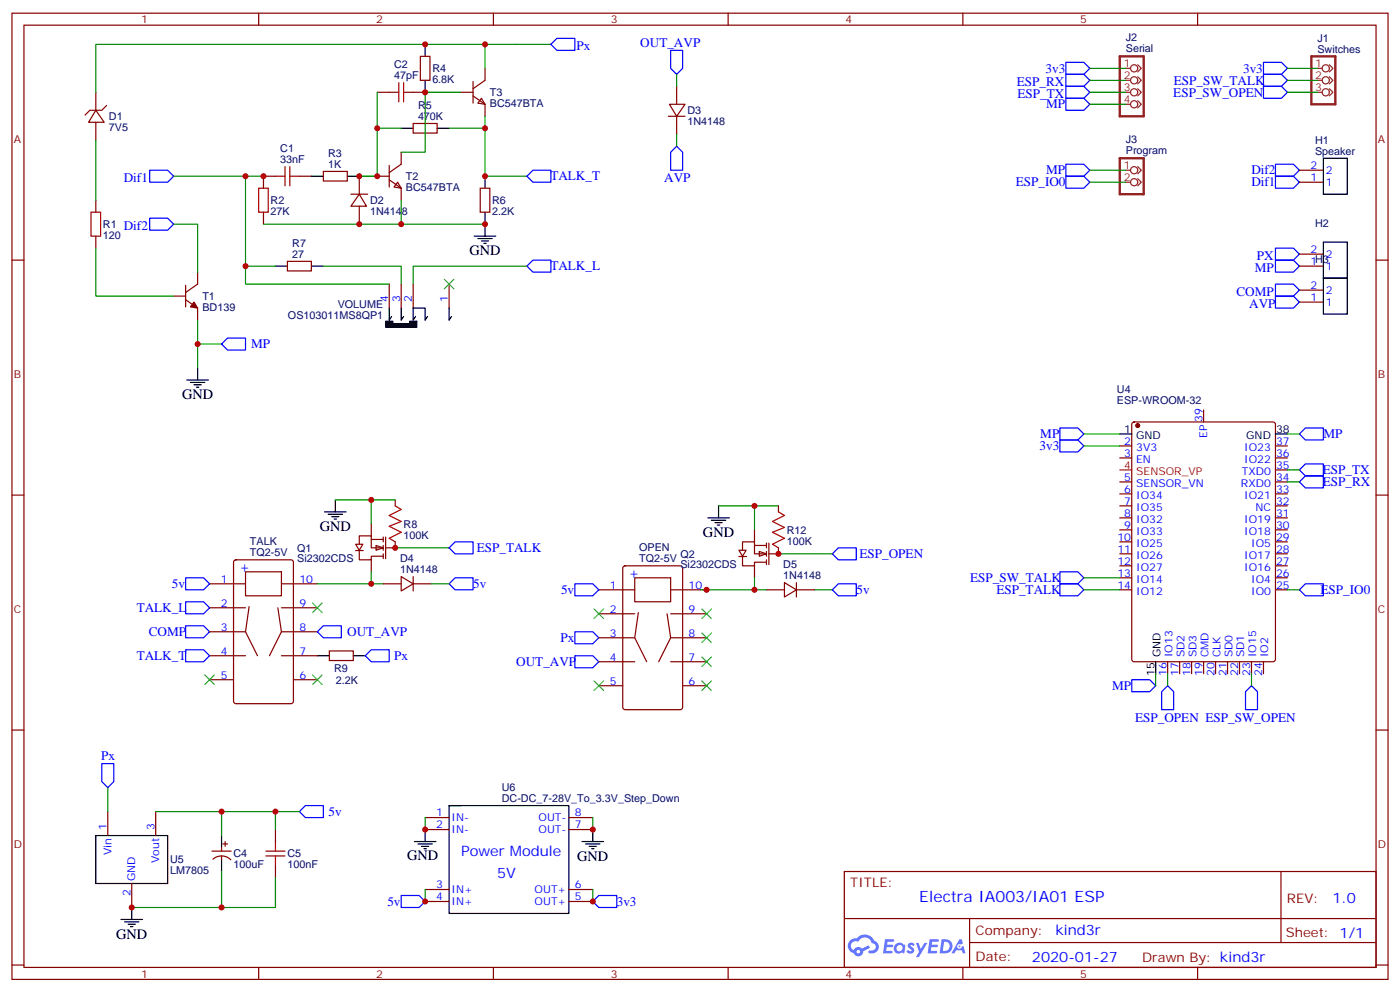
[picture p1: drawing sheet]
<svg xmlns="http://www.w3.org/2000/svg" width="412mm" height="292mm" viewBox="0 0 412 292" stroke-linecap="round" stroke-linejoin="round" font-family="sans-serif">
<g fill="none" stroke="#870000" stroke-width=".35">
<path d="M3.5 3.9h405.4v284.3h-405.4zM7.1 7.4h398.2v277.3h-398.2zM76.2 3.9v3.5M145.3 3.9v3.5M214.5 3.9v3.5M283.6 3.9v3.5M352.8 3.9v3.5M3.5 76.6h3.6M405.3 76.6h3.6M3.5 145.7h3.6M405.3 145.7h3.6M3.5 214.8h3.6"/>
<path d="M405.3 214.8h3.6M248.7 256.5h156.6v28.2h-156.6zM377.3 256.5v20.9M248.7 270.3h156.5M285.6 277.4h119.6M285.6 270.3v14.1M3.5 284h3.6M76.2 284.7v3.5M145.3 284.7v3.5M214.5 284.7v3.5M283.6 284.7v3.5M352.8 284.7v3.5"/>
<path d="M405.3 284h3.6"/>
</g>
<g fill="#5487ff">
<path d="M267.7 277.6a1.22 1.22 0 0 1 1.7 .3l-.4 .6a.47 .47 0 0 0-.3-.4 .47 .47 0 0 0-.5 .2l.1 .2a1.14 1.14 0 0 1 .8 1.8 1.14 1.14 0 0 1-1.9-.1l-.2-.1 .5-.6 .7 .4a.29 .29 0 0 0 .3-.2 .29 .29 0 0 0-.2-.3 1.04 1.04 0 0 1-.6-1.8z"/>
<path d="M260.7 276.4h2.4l.3 .2-.2 .5h-1.8l-.1 .9h1.5l.3 .4-.3 .3h-1.6l-.2 1.1 1.7 .1 .2 .3-.2 .3-2.6 .1z"/>
<path d="M273.8 276.4h2.4l.3 .2-.1 .5h-1.8l-.2 .9h1.6l.3 .4-.4 .3h-1.6l-.1 1.1 1.7 .1 .2 .3-.2 .3h-2.6z"/>
<path d="M282.6 276.4h.7l.3 1.3-.6 .3a.69 .69 0 0 0-1 .2 .69 .69 0 0 0 .4 1 .69 .69 0 0 0 .9-.6l.5-.3 .6 2.2h-.8l-.2-.8h-1.8l-.5 .8h-.8z"/>
<path d="M269.8 277.5h.8l.6 1.8 1.1-1.8h.9l-2.6 4.2h-.8l.9-1.6z"/>
<path d="M277.4 276.4l-.6 4.2h1.3a2.11 2.11 0 0 0 2.5-2.2 2.11 2.11 0 0 0-2.5-2zM278.1 277.1a1.39 1.39 0 0 1 1.7 1.5 1.39 1.39 0 0 1-1.8 1.2h-.3z"/>
<path d="M263.7 278a1.54 1.54 0 0 0-.1 2.2 1.54 1.54 0 0 0 2.2 .1l.6 .3 .3-2.3-.2-.3h-.4a1.49 1.49 0 0 0-2.4 0zM264 279a.94 .94 0 0 1 1.8 0 .94 .94 0 0 1-1.8 0z"/>
<path d="M250.4 276.8a2.18 2.18 0 0 0 1.1 3.7 1.44 1.44 0 0 0 1.6 .9 1.44 1.44 0 0 0 1.2-1.5l2-1-.5-.7-1.9 1a1.47 1.47 0 0 0-2.4 .4 1.39 1.39 0 0 1-.7-1.9 1.39 1.39 0 0 1 2-.5 2.12 2.12 0 0 1 2.2-1.3 2.12 2.12 0 0 1 1.9 1.7 1.14 1.14 0 0 1 1.1 1.4 1.14 1.14 0 0 1-1.7 .7 .43 .43 0 0 0-.5 .4 .43 .43 0 0 0 .4 .5 1.98 1.98 0 0 0 2.5-1.3 1.98 1.98 0 0 0-1.2-2.5 3.1 3.1 0 0 0-5.3-.7l-.9 .1zM252.3 280.1a.55 .55 0 0 1 1.1 0 .55 .55 0 0 1-1.1 0z"/>
<circle cx="282.6" cy="278.5" r=".26"/>
</g>
<g fill="none" stroke="#a10000" stroke-width=".35">
<path d="M114.7 27.2h2.8M117.5 24.3v5.7M118.9 27.2h2.8M118.9 24.3v5.7M76.2 55.4h2.8v7h-2.8zM81.1 51.9h2.9M84 49v5.7M85.4 51.9h2.8M85.4 49v5.7M26.8 62.4h2.8v7.1h-2.8zM116.4 148.9l1.8 1-3.5 1.8 3.5 1.8-3.5 1.4 3.5 1.7-3.5 1.8 1.7 1.1M229.3 150.6l1.8 1.1-3.6 1.8 3.6 1.7-3.6 1.4 3.6 1.8-3.6 1.8 1.8 1"/>
<path d="M78.3 251.9h5.7M78.3 250.5h5.7M81.1 247.6v2.9M81.1 251.9v2.8"/>
</g>
<g fill="none" stroke="#870000" stroke-width=".35">
<path d="M123.8 16.6h2.8v7h-2.8zM28.2 32.5l2.5 3.5h-4.6zM28.2 27.2v5.3M28.2 36v5.3M31.4 31l-1.4 1.5h-3.5l-1.5 1.4M111.1 27.2h3.6M121.7 36.3h7.1v2.9h-7.1zM121.7 27.2h3.5M135.8 27.2h3.5M139.3 28.2l3.6 2.5v3.5M139.3 24v6.3M141.8 28.9l1.1 1.8-2.1-.4z"/>
<path d="M142.9 20.1v3.5l-3.6 2.5M196.8 34.2h5M197.2 30.7h4.6l-2.5 3.5zM199.3 25.4v5.3M199.3 34.2v5.3M28.2 58.9v3.5M81.1 51.9h-3.5v3.5M88.2 51.9h3.5M95.2 50.4h7.1v2.9h-7.1zM103.4 57.2h4.9M105.8 57.2l2.1 3.5h-4.5zM105.8 51.9v5.3"/>
<path d="M111.1 51.9h3.6M114.7 52.9l3.5 2.5v3.5M114.7 48.7v6.3M117.1 53.6l1.1 1.8-2.1-.4zM118.2 44.8v3.5l-3.5 2.5M141.5 55.4h2.8v7h-2.8zM28.2 69.5v3.5M77.6 62.4v3.6M84.7 76.9h7v2.8h-7zM105.8 60.7v5.3M51.2 87.1h3.5M54.7 88.2l3.5 2.5v3.5"/>
<path d="M54.7 84v6.3M58.2 80.1v3.5l-3.5 2.5M114.7 83.6v7.1M118.2 83.6v7.1M121.7 83.6v7.1M132.3 83.6v7.1M329.8 131.2h3.6M329.8 134.8h3.6M333.6 124.4l.5-.2h40.9l.7 .4v69.4l-.5 .7h-41.1l-.7-.4v-69.4zM354.5 120.6v3.6M375.7 131.2h3.5M375.7 134.8h3.5"/>
<path d="M375.7 138.3h3.5M116.4 147.1v1.8M116.4 159.5v1.7M229.3 148.9v1.7M329.8 141.8h3.6M329.8 145.3h3.6M329.8 148.9h3.6M329.8 152.4h3.6M329.8 155.9h3.6M329.8 159.5h3.6M375.7 141.8h3.5M375.7 145.3h3.5"/>
<path d="M375.7 148.9h3.5M375.7 152.4h3.5M375.7 155.9h3.5M375.7 159.5h3.5M61.7 171.8h10.6M61.7 178.9h10.6M69 165l.5-.3h16.2l.7 .5v41.2l-.4 .6-16.5 .1-.7-.5v-41.1zM72.3 168.3h10.6v7h-10.6zM73.4 178.5l-1.1 7.4 3.5 7.1M81.8 178.9l1.1 7-3.5 7.1M82.9 171.8h10.6M82.9 178.9h10.6"/>
<path d="M112.9 171.8h5.3M118.2 169.7l3.5 2.1-3.5 2.1zM121.7 171.8h5.3M121.7 169.7v4.2M176.4 173.6h10.6M183.7 166.7l.4-.2h16.3l.6 .4 .1 41.2-.5 .7h-16.5l-.6-.4-.1-41.2zM187 170h10.6v7.1h-10.6zM197.6 173.6h10.5M225.8 173.6h5.3M229.3 161.2v1.8M231.1 171.4l3.5 2.2-3.5 2.1zM234.6 173.6h5.3"/>
<path d="M234.6 171.4v4.3M329.8 163h3.6M329.8 166.5h3.6M329.8 170h3.6M329.8 173.6h3.6M375.7 163h3.5M375.7 166.5h3.5M375.7 170h3.5M375.7 173.6h3.5M61.7 185.9h10.6M61.7 193h10.6M82.9 185.9h10.6"/>
<path d="M82.9 193h10.6M97 191.6h7.1v2.8h-7.1zM176.4 180.6h10.6M176.4 187.7h10.6M176.4 194.7h10.6M188 180.3l-1 7.4 3.5 7M196.5 180.6l1.1 7.1-3.6 7M197.6 180.6h10.5M197.6 187.7h10.5M197.6 194.7h10.5M344 194.7v3.6M347.5 194.7v3.6"/>
<path d="M351 194.7v3.6M354.5 194.7v3.6M358.1 194.7v3.6M361.6 194.7v3.6M365.1 194.7v3.6M368.7 194.7v3.6M372.2 194.7v3.6M61.7 200h7.1M86.4 200h7.1M176.4 201.8h7M201.1 201.8h7M31.7 238.8v7.1"/>
<path d="M45.9 238.8v7.1M38.8 260v7.1M62.4 250.5h5.7M62.7 252.9a3.8 3.8 0 0 1 5.3 .1M65.3 249.4v1.1M65.3 251.9v1M65.6 248.4h1.4M66.3 247.6v1.5M81.1 244.1v3.5M81.1 254.7v3.5"/>
</g>
<g fill="none" stroke="#000" stroke-width=".35">
<path d="M125.2 13.1v3.5M118.2 37.7h3.5M125.2 23.6v3.6M128.8 37.7h3.5M91.7 51.9h3.5M102.3 51.9h3.5M142.9 51.9v3.5M81.1 78.3h3.6M91.7 78.3h3.5M139.7 69.5h6.3M140.8 70.2h4.2M141.8 70.9h2.1"/>
<path d="M142.5 71.6h.7M142.9 62.4v7.1M114.7 90.7v3.5l.7-1.1M118.2 90.7v3.5l.7-1.1M122.4 93.1l-.7 1.1v-3.5h3.5v3.5l.7-1.1M132.3 90.7v3.5l.7-1.1M55 111.8h6.4M56.1 112.5h4.2M57.1 113.2h2.2M57.9 113.9h.7M58.2 108.3v3.5M329.8 127.7h3.6"/>
<path d="M375.7 127.7h3.5M95.6 150.6h6.4M96.7 151.3h4.2M97.7 152h2.1M98.4 152.8h.7M98.8 147.1v3.5M208.5 152.4h6.3M209.5 153.1h4.3M210.6 153.8h2.1M211.3 154.5h.7M211.7 148.9v3.5M93.5 193h3.5"/>
<path d="M104.1 193h3.5M340.4 194.7v3.6M28.2 245.9h21.2v14.1h-21.2zM65.3 245.9v3.5M65.3 252.9v3.6M122.1 247.6h6.3M123.1 248.4h4.3M124.2 249.1h2.1M124.9 249.8h.7M125.2 244.1v3.5M171.4 247.6h6.4M172.5 248.4h4.2"/>
<path d="M173.6 249.1h2.1M174.3 249.8h.7M174.6 244.1v3.5M35.6 270.6h6.4M36.7 271.3h4.2M37.7 272h2.2M38.5 272.7h.7M38.8 267.1v3.5"/>
</g>
<g fill="none" stroke="#008700" stroke-width=".35">
<path d="M142.9 13.1h19.4M111.1 27.2v24.7h-5.3h5.3M111.1 37.7h7.1M135.8 27.2h-10.6v17.6h-7M142.9 20.1v-7h-114.7v14.1M142.9 37.7v14.2h12.3M142.9 34.2v3.5h-10.6M199.3 21.9v3.5M199.3 39.5v3.5M379.2 27.2h8.9M379.2 20.1h8.9M379.2 23.6h8.9"/>
<path d="M28.2 41.3v17.6M51.2 51.9h26.4M72.3 51.9v26.4h8.8M118.2 58.9v7.1h-40.6M28.2 73v14.1h23M51.2 66h7v14.1M72.3 78.3v5.3h42.4M95.2 78.3h23v5.3M118.2 66h24.7M155.2 78.3h-33.5v5.3M58.2 94.2v14.1M58.2 101.2h7.1"/>
<path d="M319.3 127.7h10.5M319.3 131.2h10.5M379.2 127.7h3.6M211.7 148.9h17.6M93.5 171.8h19.4M116.4 161.2h15.9M127 171.8h5.3M206.4 173.6h19.4M229.3 163h15.9M239.9 173.6h5.3M340.4 198.3v3.5M31.7 231.8v7"/>
<path d="M45.9 238.8h35.2v5.3M65.3 238.8v7.1M81.1 238.8h7.1M65.3 256.5v10.6M81.1 258.2v8.9h-42.3"/>
</g>
<g fill="#870000" stroke="#870000" stroke-width=".35">
<path d="M57.1 88.9l1.1 1.8-2.1-.4z"/>
<circle cx="335.1" cy="125.2" r=".53"/>
</g>
<g fill="none" stroke="#00f" stroke-width=".35">
<path d="M164 11.3h5.3v3.5h-5.3l-1.7-1.7zM197.6 14.8h3.5v5.3l-1.8 1.8-1.7-1.8zM372.2 18.3h5.3l1.7 1.8-1.7 1.8h-5.3zM372.2 21.9h5.3l1.7 1.7-1.7 1.8h-5.3zM372.2 25.4h5.3l1.7 1.8-1.7 1.7h-5.3zM44.1 50.1h5.3l1.8 1.8-1.8 1.7h-5.3zM155.2 51.9l1.8-1.8h5.3v3.5h-5.3zM199.3 43l1.8 1.8v5.3h-3.5v-5.3zM375.7 51.9h5.3l1.8 1.7-1.8 1.8h-5.3zM375.7 48.3h5.3l1.8 1.8-1.8 1.8h-5.3zM44.1 64.2h5.3l1.8 1.8-1.8 1.7h-5.3zM155.2 78.3l1.8-1.7h5.3v3.5h-5.3z"/>
<path d="M375.7 76.6h5.3l1.8 1.7-1.8 1.8h-5.3zM375.7 73h5.3l1.8 1.8-1.8 1.8h-5.3zM375.7 87.1h5.3l1.8 1.8-1.8 1.8h-5.3zM375.7 83.6h5.3l1.8 1.8-1.8 1.7h-5.3zM65.3 101.2l1.7-1.7h5.3v3.5h-5.3zM312.2 125.9h5.3l1.8 1.8-1.8 1.8h-5.3zM312.2 129.5h5.3l1.8 1.7-1.8 1.8h-5.3zM384.5 125.9h5.3v3.6h-5.3l-1.7-1.8zM54.7 177.1h5.3l1.7 1.8-1.7 1.7h-5.3zM54.7 170h5.3l1.7 1.8-1.7 1.8h-5.3zM132.3 161.2l1.8-1.7h5.2v3.5h-5.2zM132.3 171.8l1.8-1.8h5.2v3.6h-5.2z"/>
<path d="M169.3 171.8h5.3l1.8 1.8-1.8 1.7h-5.3zM245.2 163l1.7-1.8h5.3v3.5h-5.3zM246.9 171.8h5.3v3.5h-5.3l-1.7-1.7zM312.2 171.8h5.3l1.8 1.8-1.8 1.7h-5.3zM312.2 168.3h5.3l1.8 1.7-1.8 1.8h-5.3zM54.7 184.1h5.3l1.7 1.8-1.7 1.8h-5.3zM54.7 191.2h5.3l1.7 1.8-1.7 1.7h-5.3zM93.5 185.9l1.7-1.8h5.3v3.6h-5.3zM109.4 191.2h5.3v3.5h-5.3l-1.8-1.7zM169.3 185.9h5.3l1.8 1.8-1.8 1.7h-5.3zM169.3 193h5.3l1.8 1.7-1.8 1.8h-5.3zM333.4 200h5.3l1.7 1.8-1.7 1.8h-5.3z"/>
<path d="M342.2 203.6l1.8-1.8 1.7 1.8v5.2h-3.5zM368.7 201.8l1.7 1.8v5.2h-3.5v-5.2zM30 224.7h3.5v5.3l-1.8 1.8-1.7-1.8zM88.2 238.8l1.8-1.7h5.2v3.5h-5.2zM118.2 263.5h5.3l1.7 1.8-1.7 1.8h-5.3zM174.6 265.3l1.8-1.8h5.3v3.6h-5.3z"/>
</g>
<path d="M113.6 94.5h2.1v.7h4.9v-.7h2.2v1.8h-9.2z" fill="#000" stroke="#000" stroke-width=".35"/>
<path d="M130.9 82.2l2.8 2.8M133.7 82.2l-2.8 2.8M92.1 177.4l2.8 2.9M94.9 177.4l-2.8 2.9M60.3 198.6l2.8 2.8M63.1 198.6l-2.8 2.8M92.1 198.6l2.8 2.8M94.9 198.6l-2.8 2.8" fill="none" stroke="#3c3" stroke-width=".35"/>
<path d="M329.8 138.3h3.6" fill="none" stroke="#f00" stroke-width=".35"/>
<path d="M386.3 16.6h7v14.1h-7z" fill="none" stroke="#8c2424" stroke-width=".71"/>
<g fill="none" stroke="#8c2424" stroke-width=".35">
<path d="M391.6 19.1l1 1-1 1.1M388.1 20.1h1.4M388.1 23.6h1.4M388.1 27.2h1.4M391.6 22.6l1 1-1 1.1M391.6 26.1l1 1.1-1 1"/>
<circle cx="390.5" cy="27.2" r="1.06"/>
<circle cx="390.5" cy="20.1" r="1.06"/>
<circle cx="390.5" cy="23.6" r="1.06"/>
</g>
<path d="M110.8 160.5l2.1 .7-2.1 .7z" fill="#fff" stroke="#870000" stroke-width=".35"/>
<path d="M109.4 158.8h3.5M109.4 154.2v3.5M112.9 158v1.5M113.6 158v6.4M104.8 162h2.2M104.8 160.2h2.1l-1.1 1.7zM105.8 161.9v2.8h3.6v-1h3.5M105.8 160.2v-2.5h3.6v3.5h3.5M109.4 164.7v3.6M112.9 160.5v1.4M112.9 163v1.4M113.6 161.2h2.8" fill="none" stroke="#870000" stroke-width=".35"/>
<path d="M98.8 147.1h17.6M109.4 147.1v7.1M109.4 168.3v3.5" fill="none" stroke="#008700" stroke-width=".35"/>
<path d="M223.7 162.3l2.1 .7-2.1 .7z" fill="#fff" stroke="#870000" stroke-width=".35"/>
<g fill="none" stroke="#870000" stroke-width=".35">
<path d="M382.8 53.6h7M382.8 50.1h7M382.8 78.3h7M382.8 74.8h7M382.8 88.9h7M382.8 85.4h7M222.2 155.9v3.6M225.8 159.8v1.4M226.5 159.8v6.4M217.6 163.8h2.3M217.7 161.9h2.1l-1.1 1.8zM218.7 163.7v2.8h3.5v-1h3.6"/>
<path d="M218.7 161.9v-2.4h3.5v3.5h3.6M222.2 160.5h3.6M222.2 166.5v3.5M225.8 162.3v1.4M225.8 164.7v1.5M226.5 163h2.8M125.2 240.6h7.1M125.2 244.1h7.1M167.6 240.6h7M167.6 244.1h7M125.2 261.8h7.1M125.2 265.3h7.1"/>
<path d="M167.6 261.8h7M167.6 265.3h7"/>
</g>
<g fill="none" stroke="#008700" stroke-width=".35">
<path d="M321 20.1h10.6M321 23.6h10.6M321 27.2h10.6M321 30.7h10.6M321 50.1h10.6M321 53.6h10.6M379.2 138.3h3.6M222.2 148.9v7M379.2 141.8h3.6M222.2 170v3.6M319.3 173.6h10.5M319.3 170h10.5"/>
<path d="M379.2 173.6h3.6M344 198.3v3.5M368.7 198.3v3.5M125.2 240.6v3.5M174.6 240.6v3.5M125.2 261.8v3.5M174.6 261.8v3.5"/>
</g>
<path d="M389.8 46.6h7.1v10.6h-7.1zM389.8 71.3h7.1v10.5h-7.1zM389.8 81.8h7.1v10.6h-7.1zM132.3 237.1h35.3v31.7h-35.3v-31.7h3.5" fill="none" stroke="#000" stroke-width=".35"/>
<path d="M175 179.2l2.8 2.8M177.8 179.2l-2.8 2.8M206.7 179.2l2.8 2.8M209.5 179.2l-2.8 2.8M206.7 186.3l2.8 2.8M206.7 193.3l2.8 2.8M209.5 186.3l-2.8 2.8M209.5 193.3l-2.8 2.8M175 200.4l2.8 2.8M177.8 200.4l-2.8 2.8M206.7 200.4l2.8 2.8M209.5 200.4l-2.8 2.8" fill="none" stroke="#3c3" stroke-width=".35"/>
<path d="M329.8 16.6h7.1v17.6h-7.1zM329.8 46.6h7.1v10.6h-7.1z" fill="none" stroke="#8c2424" stroke-width=".71"/>
<g fill="none" stroke="#8c2424" stroke-width=".35">
<path d="M335.1 19.1l1.1 1-1.1 1.1M331.6 20.1h1.4M331.6 23.6h1.4M331.6 27.2h1.4M331.6 30.7h1.4M335.1 22.6l1.1 1-1.1 1.1M335.1 26.1l1.1 1.1-1.1 1M335.1 29.6l1.1 1.1-1.1 1.1M331.6 50.1h1.4M331.6 53.6h1.4M335.1 49l1.1 1.1-1.1 1.1M335.1 52.6l1.1 1-1.1 1.1"/>
<circle cx="334.1" cy="23.6" r="1.06"/>
<circle cx="334.1" cy="20.1" r="1.06"/>
<circle cx="334.1" cy="30.7" r="1.06"/>
<circle cx="334.1" cy="27.2" r="1.06"/>
<circle cx="334.1" cy="50.1" r="1.06"/>
<circle cx="334.1" cy="53.6" r="1.06"/>
</g>
<path d="M314 18.3h5.3l1.7 1.8-1.7 1.8h-5.3zM314 28.9h5.3l1.7 1.8-1.7 1.8h-5.3zM314 25.4h5.3l1.7 1.8-1.7 1.7h-5.3zM314 21.9h5.3l1.7 1.7-1.7 1.8h-5.3zM314 51.9h5.3l1.7 1.7-1.7 1.8h-5.3zM314 48.3h5.3l1.7 1.8-1.7 1.8h-5.3zM382.8 138.3l1.7-1.8h5.3v3.6h-5.3zM382.8 141.8l1.7-1.7h5.3v3.5h-5.3zM382.8 173.6l1.7-1.8h5.3v3.5h-5.3z" fill="none" stroke="#00f" stroke-width=".35"/>
<g fill="#c00">
<circle cx="125.2" cy="265.3" r=".88"/>
<circle cx="174.6" cy="244.1" r=".88"/>
<circle cx="222.3" cy="148.9" r=".88"/>
<circle cx="229.3" cy="163" r=".88"/>
<circle cx="109.4" cy="171.8" r=".88"/>
<circle cx="116.4" cy="161.2" r=".88"/>
<circle cx="208.1" cy="173.6" r=".88"/>
<circle cx="65.3" cy="267.1" r=".88"/>
<circle cx="77.6" cy="51.9" r=".88"/>
<circle cx="142.9" cy="66" r=".88"/>
<circle cx="105.8" cy="66" r=".88"/>
<circle cx="105.8" cy="51.9" r=".88"/>
<circle cx="72.3" cy="78.3" r=".88"/>
<circle cx="58.2" cy="101.2" r=".88"/>
<circle cx="142.9" cy="37.7" r=".88"/>
<circle cx="118.2" cy="66" r=".88"/>
<circle cx="125.2" cy="27.2" r=".88"/>
<circle cx="72.3" cy="51.9" r=".88"/>
<circle cx="111.1" cy="51.9" r=".88"/>
<circle cx="111.1" cy="37.7" r=".88"/>
<circle cx="142.9" cy="13.1" r=".88"/>
<circle cx="125.2" cy="13.1" r=".88"/>
<circle cx="142.9" cy="51.9" r=".88"/>
<circle cx="38.8" cy="267.1" r=".88"/>
<circle cx="65.3" cy="238.8" r=".88"/>
<circle cx="81.1" cy="238.8" r=".88"/>
<circle cx="109.4" cy="147.1" r=".88"/>
<circle cx="222.3" cy="173.6" r=".88"/>
<circle cx="125.2" cy="244.1" r=".88"/>
<circle cx="174.6" cy="265.3" r=".88"/>
</g>
<text font-size="4.6" fill="#00f" x="270.8" y="265.5">Electra IA003/IA01 ESP</text>
<g font-size="4.2">
<text x="138.3" y="75.1">GND</text>
<text x="53.6" y="117.5">GND</text>
<text x="94.2" y="156.3">GND</text>
<text x="207.1" y="158">GND</text>
<text x="119.9" y="252.9">GND</text>
<text x="170" y="253.3">GND</text>
<text x="34.2" y="276.2">GND</text>
</g>
<g font-size="4.2" fill="#00f">
<text x="73.2" y="168.9" transform="rotate(-90 73.2 168.9)">+</text>
<text x="187.8" y="170.7" transform="rotate(-90 187.8 170.7)">+</text>
<text x="135.8" y="252">Power Module</text>
<text x="146.4" y="258.2">5V</text>
<text x="392.5" y="265.7">1.0</text>
<text x="310.9" y="275.3">kind3r</text>
<text x="304" y="283.1">2020-01-27</text>
</g>
<g font-size="3.9" fill="#00f">
<text x="169.9" y="14.8">Px</text>
<text x="188.6" y="13.8">OUT_AVP</text>
<text x="308" y="21.4">3v3</text>
<text x="366.2" y="21.4">3v3</text>
<text x="299.5" y="25.4">ESP_RX</text>
<text x="299.7" y="28.9">ESP_TX</text>
<text x="345.6" y="28.5">ESP_SW_OPEN</text>
<text x="345.8" y="24.9">ESP_SW_TALK</text>
<text x="308.2" y="31.9">MP</text>
<text x="36.5" y="53.6">Dif1</text>
<text x="162.1" y="53.1">TALK_T</text>
<text x="195.7" y="53.6">AVP</text>
<text x="308.2" y="51.3">MP</text>
<text x="368.6" y="51.3">Dif2</text>
<text x="299.2" y="54.9">ESP_IO0</text>
<text x="368.6" y="54.9">Dif1</text>
<text x="36.5" y="67.7">Dif2</text>
<text x="370.3" y="76.6">PX</text>
<text x="162.1" y="79.6">TALK_L</text>
<text x="369.6" y="80.1">MP</text>
<text x="364.2" y="87.1">COMP</text>
<text x="368" y="90.7">AVP</text>
<text x="73.9" y="102.5">MP</text>
<text x="306.4" y="128.9">MP</text>
<text x="389.9" y="128.9">MP</text>
<text x="306.2" y="132.5">3v3</text>
<text x="389.6" y="139.5">ESP_TX</text>
<text x="389.7" y="143.1">ESP_RX</text>
<text x="140.4" y="162.5">ESP_TALK</text>
<text x="253.2" y="164.2">ESP_OPEN</text>
<text x="50.6" y="173">5v</text>
<text x="139.4" y="173">5v</text>
<text x="285.8" y="171.3">ESP_SW_TALK</text>
<text x="165.3" y="174.8">5v</text>
<text x="252.3" y="174.8">5v</text>
<text x="293.5" y="174.8">ESP_TALK</text>
<text x="389" y="174.8">ESP_IO0</text>
<text x="40.3" y="180.1">TALK_L</text>
<text x="43.8" y="187.1">COMP</text>
<text x="102.3" y="187.1">OUT_AVP</text>
<text x="165.1" y="188.9">Px</text>
<text x="40.3" y="194.2">TALK_T</text>
<text x="116.1" y="194.2">Px</text>
<text x="152.1" y="196">OUT_AVP</text>
<text x="327.6" y="203.1">MP</text>
<text x="334.4" y="212.4">ESP_OPEN ESP_SW_OPEN</text>
<text x="29.8" y="223.7">Px</text>
<text x="96.8" y="240.1">5v</text>
<text x="114.1" y="266.5">5v</text>
<text x="181.7" y="266.5">3v3</text>
</g>
<g font-size="3.9" fill="#800">
<text x="250.5" y="261.1">TITLE:</text>
<text x="379.1" y="265.7">REV:</text>
<text x="287.4" y="275.3">Company:</text>
<text x="378.7" y="275.9">Sheet: 1/1</text>
<text x="287.4" y="282.9">Date:</text>
<text x="336.4" y="283">Drawn By: kind3r</text>
</g>
<g font-size="3.2" fill="#800">
<text x="41.6" y="6.9">1</text>
<text x="110.8" y="6.9">2</text>
<text x="179.9" y="6.9">3</text>
<text x="249.1" y="6.9">4</text>
<text x="318.2" y="6.9">5</text>
<text x="4.1" y="42">A</text>
<text x="405.9" y="42">A</text>
<text x="4.1" y="111.1">B</text>
<text x="405.9" y="111.1">B</text>
<text x="4.1" y="180.3">C</text>
<text x="405.9" y="180.3">C</text>
<text x="4.1" y="249.4">D</text>
<text x="405.9" y="249.4">D</text>
<text x="41.6" y="287.7">1</text>
<text x="110.8" y="287.7">2</text>
<text x="179.9" y="287.7">3</text>
<text x="249.1" y="287.7">4</text>
<text x="318.2" y="287.7">5</text>
</g>
<g font-size="3.2" fill="#000080">
<text x="331.6" y="15.4">Serial</text>
<text x="331.6" y="12.1">J2</text>
<text x="388.1" y="15.5">Switches</text>
<text x="388.1" y="12.4">J1</text>
<text x="116.1" y="23.3">47pF</text>
<text x="116.1" y="20.1">C2</text>
<text x="127.4" y="21.3">R4</text>
<text x="127.4" y="24.4">6.8K</text>
<text x="144.3" y="28.3">T3</text>
<text x="32.1" y="35.4">D1</text>
<text x="123.1" y="35.3">470K</text>
<text x="123.1" y="32.1">R5</text>
<text x="144.3" y="31.5">BC547BTA</text>
<text x="202.5" y="33.6">D3</text>
<text x="32.1" y="38.5">7V5</text>
<text x="202.5" y="36.8">1N4148</text>
<text x="82.6" y="48">33nF</text>
<text x="82.6" y="44.8">C1</text>
<text x="96.7" y="46.2">R3</text>
<text x="331.6" y="45.3">Program</text>
<text x="331.6" y="42.1">J3</text>
<text x="387.4" y="45.5">Speaker</text>
<text x="387.4" y="42.3">H1</text>
<text x="96.7" y="49.4">1K</text>
<text x="119.6" y="53">T2</text>
<text x="119.6" y="56.2">BC547BTA</text>
<text x="79.7" y="63.2">27K</text>
<text x="79.7" y="60.1">R2</text>
<text x="109" y="63.2">1N4148</text>
<text x="109" y="60.1">D2</text>
<text x="145" y="63.2">2.2K</text>
<text x="145" y="60.1">R6</text>
<text x="30.3" y="70.3">120</text>
<text x="30.3" y="67.1">R1</text>
<text x="387.4" y="66.9">H2</text>
<text x="86.1" y="75.8">27</text>
<text x="86.1" y="72.7">R7</text>
<text x="59.6" y="88.3">T1</text>
<text x="59.6" y="91.5">BD139</text>
<text x="84.8" y="93.9">OS103011MS8QP1</text>
<text x="99.5" y="90.8">VOLUME</text>
<text x="329" y="118.9">ESP-WROOM-32</text>
<text x="329" y="115.7">U4</text>
<text x="118.9" y="155.3">R8</text>
<text x="73.6" y="160.5">TALK</text>
<text x="118.9" y="158.5">100K</text>
<text x="231.8" y="160.2">100K</text>
<text x="231.8" y="157.1">R12</text>
<text x="73.6" y="163.7">TQ2-5V</text>
<text x="87.6" y="165.5">Si2302CDS</text>
<text x="87.6" y="162.3">Q1</text>
<text x="117.8" y="165.5">D4</text>
<text x="188.3" y="165.5">TQ2-5V</text>
<text x="188.3" y="162.3">OPEN</text>
<text x="200.4" y="167.3">Si2302CDS</text>
<text x="200.4" y="164.1">Q2</text>
<text x="230.7" y="167.2">D5</text>
<text x="117.8" y="168.6">1N4148</text>
<text x="230.7" y="170.4">1N4148</text>
<text x="98.4" y="197.6">R9</text>
<text x="98.9" y="201.2">2.2K</text>
<text x="147.8" y="232.9">U6</text>
<text x="147.8" y="235.9">DC-DC_7-28V_To_3.3V_Step_Down</text>
<text x="50.1" y="257.3">LM7805</text>
<text x="50.1" y="254.1">U5</text>
<text x="68.8" y="255.5">100uF</text>
<text x="68.8" y="252.3">C4</text>
<text x="84.7" y="255.5">100nF</text>
<text x="84.7" y="252.3">C5</text>
</g>
<g font-size="3.2" fill="#8d2323">
<text x="331" y="19.8">1</text>
<text x="331" y="23.3">2</text>
<text x="387.5" y="19.8">1</text>
<text x="387.5" y="23.3">2</text>
<text x="331" y="26.8">3</text>
<text x="387.5" y="26.8">3</text>
<text x="331" y="30.3">4</text>
<text x="331" y="49.7">1</text>
<text x="331" y="53.3">2</text>
</g>
<g font-size="3.2" fill="#00f">
<text x="386" y="53.3">1</text>
<text x="386" y="49.7">2</text>
<text x="390.5" y="51.2">2</text>
<text x="390.5" y="54.7">1</text>
<text x="386" y="78">1H3</text>
<text x="386" y="74.4">2</text>
<text x="390.5" y="75.8">2</text>
<text x="390.5" y="79.4">1</text>
<text x="114.3" y="88.9" transform="rotate(-90 114.3 88.9)">4</text>
<text x="117.8" y="88.9" transform="rotate(-90 117.8 88.9)">3</text>
<text x="121.4" y="88.9" transform="rotate(-90 121.4 88.9)">2</text>
<text x="131.9" y="88.9" transform="rotate(-90 131.9 88.9)">1</text>
<text x="386" y="88.5">1</text>
<text x="386" y="85">2</text>
<text x="390.5" y="90">1</text>
<text x="390.5" y="86.4">2</text>
<text x="354.2" y="124.2" transform="rotate(-90 354.2 124.2)">39</text>
<text x="331.2" y="130.9">2</text>
<text x="355.6" y="128.8" transform="rotate(-90 355.6 128.8)">EP</text>
<text x="375.9" y="130.9">37</text>
<text x="331.2" y="134.4">3</text>
<text x="334.7" y="132.6">3V3</text>
<text x="334.7" y="136.2">EN</text>
<text x="366.5" y="136.2">IO22</text>
<text x="366.5" y="132.6">IO23</text>
<text x="375.9" y="137.9">35</text>
<text x="375.9" y="134.4">36</text>
<text x="331.2" y="141.5">5</text>
<text x="334.7" y="143.2">SENSOR_VN</text>
<text x="365.6" y="143.2">RXD0</text>
<text x="365.8" y="139.7">TXD0</text>
<text x="375.9" y="141.5">34</text>
<text x="331.2" y="145">6</text>
<text x="331.2" y="148.5">7</text>
<text x="334.7" y="146.8">IO34</text>
<text x="366.5" y="146.8">IO21</text>
<text x="375.9" y="148.5">32</text>
<text x="375.9" y="145">33</text>
<text x="331.2" y="152">8</text>
<text x="331.2" y="155.6">9</text>
<text x="334.7" y="150.3">IO35</text>
<text x="334.7" y="153.8">IO32</text>
<text x="366.5" y="153.8">IO19</text>
<text x="369.8" y="150.3">NC</text>
<text x="375.9" y="155.6">30</text>
<text x="375.9" y="152">31</text>
<text x="329.2" y="159.1">10</text>
<text x="334.7" y="157.3">IO33</text>
<text x="334.7" y="160.9">IO25</text>
<text x="366.5" y="157.3">IO18</text>
<text x="368.6" y="160.9">IO5</text>
<text x="375.9" y="159.1">29</text>
<text x="329.2" y="162.6">11</text>
<text x="329.2" y="166.2">12</text>
<text x="334.7" y="164.4">IO26</text>
<text x="334.7" y="167.9">IO27</text>
<text x="366.5" y="167.9">IO16</text>
<text x="366.5" y="164.4">IO17</text>
<text x="375.9" y="166.2">27</text>
<text x="375.9" y="162.6">28</text>
<text x="65" y="171.4">1</text>
<text x="88.2" y="171.4">10</text>
<text x="179.7" y="173.2">1</text>
<text x="202.8" y="173.2">10</text>
<text x="329.2" y="169.7">13</text>
<text x="329.2" y="173.2">14</text>
<text x="334.7" y="171.4">IO14</text>
<text x="368.6" y="171.4">IO4</text>
<text x="375.9" y="173.2">25</text>
<text x="375.9" y="169.7">26</text>
<text x="65" y="178.5">2</text>
<text x="88.2" y="178.5">9</text>
<text x="334.7" y="175">IO12</text>
<text x="368.6" y="175">IO0</text>
<text x="65" y="185.6">3</text>
<text x="88.2" y="185.6">8</text>
<text x="179.7" y="180.3">2</text>
<text x="202.8" y="180.3">9</text>
<text x="179.7" y="187.3">3</text>
<text x="202.8" y="187.3">8</text>
<text x="65" y="192.6">4</text>
<text x="88.2" y="192.6">7</text>
<text x="179.7" y="194.4">4</text>
<text x="202.8" y="194.4">7</text>
<text x="345.4" y="193.4" transform="rotate(-90 345.4 193.4)">IO13</text>
<text x="348.9" y="193.4" transform="rotate(-90 348.9 193.4)">SD2</text>
<text x="352.4" y="193.4" transform="rotate(-90 352.4 193.4)">SD3</text>
<text x="356" y="193.4" transform="rotate(-90 356 193.4)">CMD</text>
<text x="359.5" y="193.4" transform="rotate(-90 359.5 193.4)">CLK</text>
<text x="363" y="193.4" transform="rotate(-90 363 193.4)">SD0</text>
<text x="366.5" y="193.4" transform="rotate(-90 366.5 193.4)">SD1</text>
<text x="370.1" y="193.4" transform="rotate(-90 370.1 193.4)">IO15</text>
<text x="373.6" y="193.4" transform="rotate(-90 373.6 193.4)">IO2</text>
<text x="65" y="199.7">5</text>
<text x="88.2" y="199.7">6</text>
<text x="179.7" y="201.4">5</text>
<text x="202.8" y="201.4">6</text>
<text x="343.6" y="198.9" transform="rotate(-90 343.6 198.9)">16</text>
<text x="347.1" y="198.9" transform="rotate(-90 347.1 198.9)">17</text>
<text x="350.7" y="198.9" transform="rotate(-90 350.7 198.9)">18</text>
<text x="354.2" y="198.9" transform="rotate(-90 354.2 198.9)">19</text>
<text x="357.7" y="198.9" transform="rotate(-90 357.7 198.9)">20</text>
<text x="361.2" y="198.9" transform="rotate(-90 361.2 198.9)">21</text>
<text x="364.8" y="198.9" transform="rotate(-90 364.8 198.9)">22</text>
<text x="368.3" y="198.9" transform="rotate(-90 368.3 198.9)">23</text>
<text x="371.8" y="198.9" transform="rotate(-90 371.8 198.9)">24</text>
<text x="31.4" y="244.1" transform="rotate(-90 31.4 244.1)">1</text>
<text x="45.5" y="244.1" transform="rotate(-90 45.5 244.1)">3</text>
<text x="128.5" y="240.2">1</text>
<text x="128.5" y="243.8">2</text>
<text x="133" y="241.7">IN-</text>
<text x="133" y="245.2">IN-</text>
<text x="158.6" y="241.7">OUT-</text>
<text x="158.6" y="245.2">OUT-</text>
<text x="169.3" y="240.2">8</text>
<text x="169.3" y="243.8">7</text>
<text x="32.8" y="251.6" transform="rotate(-90 32.8 251.6)">Vin</text>
<text x="46.9" y="253.9" transform="rotate(-90 46.9 253.9)">Vout</text>
<text x="38.5" y="263.8" transform="rotate(-90 38.5 263.8)">2</text>
<text x="39.9" y="259.3" transform="rotate(-90 39.9 259.3)">GND</text>
<text x="128.5" y="261.4">3</text>
<text x="133" y="262.8">IN+</text>
<text x="157.5" y="262.8">OUT+</text>
<text x="169.3" y="261.4">6</text>
<text x="128.5" y="264.9">4</text>
<text x="133" y="266.3">IN+</text>
<text x="157.5" y="266.3">OUT+</text>
<text x="169.3" y="264.9">5</text>
</g>
<g font-size="3.2">
<text x="331.2" y="127.4">1</text>
<text x="334.7" y="129.1">GND</text>
<text x="367.1" y="129.1">GND</text>
<text x="375.9" y="127.4">38</text>
<text x="341.8" y="193.4" transform="rotate(-90 341.8 193.4)">GND</text>
<text x="340.1" y="198.9" transform="rotate(-90 340.1 198.9)">15</text>
</g>
<g font-size="3.2" fill="#f00">
<text x="331.2" y="137.9">4</text>
<text x="334.7" y="139.7">SENSOR_VP</text>
</g>
</svg>
